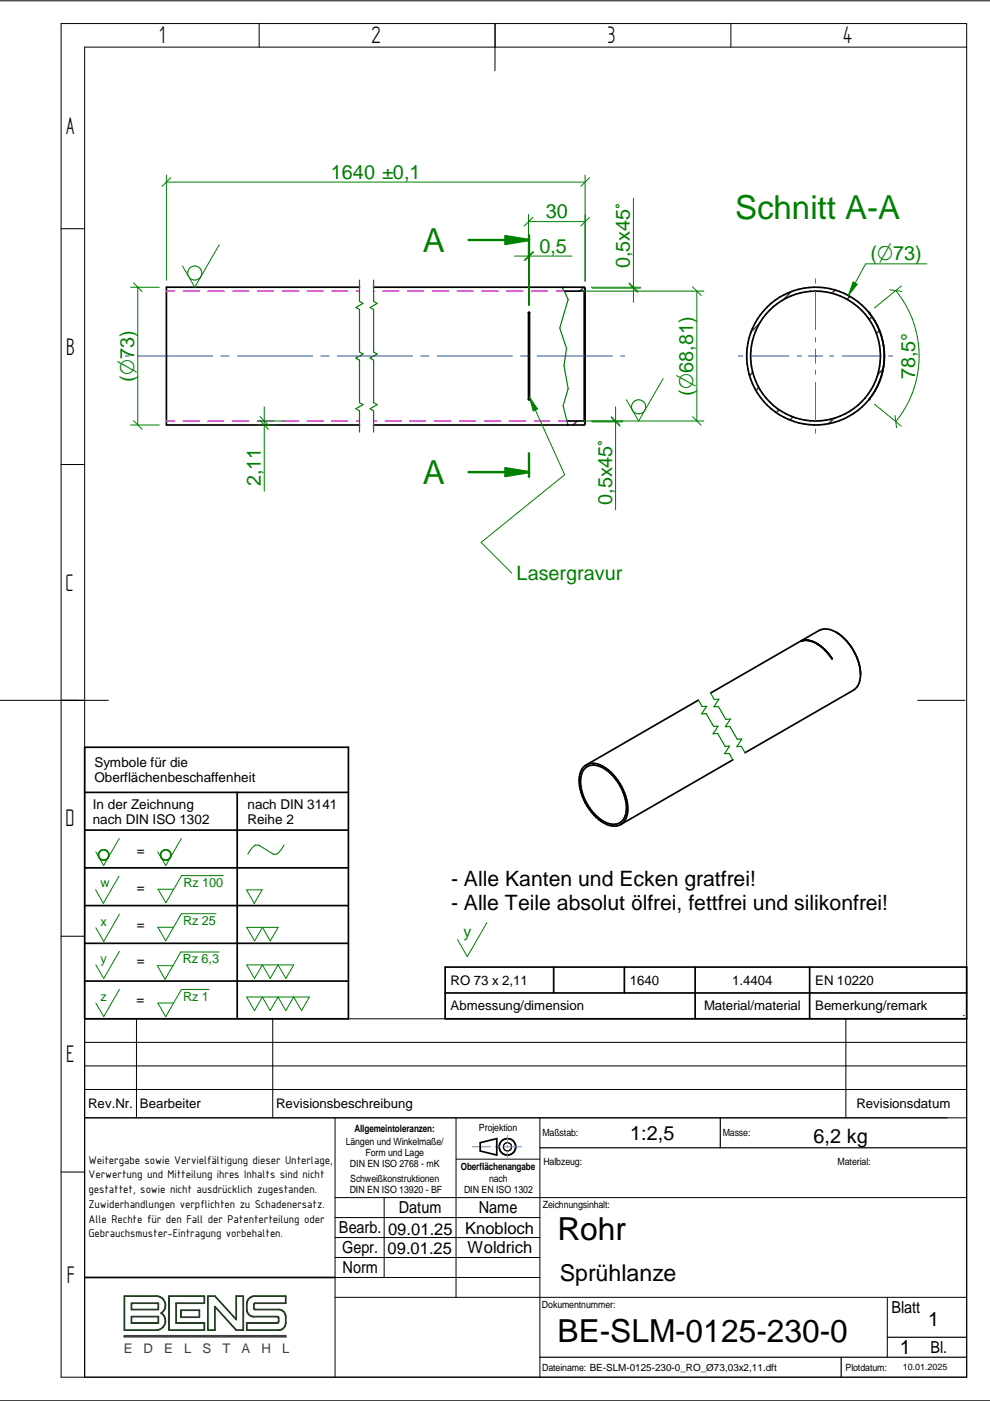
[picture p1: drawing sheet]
<svg xmlns="http://www.w3.org/2000/svg" width="210mm" height="297mm" viewBox="0 0 210 297" stroke-linecap="round" stroke-linejoin="round" font-family="sans-serif">
<g fill="none" stroke="#000" stroke-width=".21">
<path d="M0 .2h209.9M13 5h192v287h-192zM54.9 5v5M105 5l-.1 10M155 5v5M205 10h-187.1v282M13 48.5h4.9M112.2 66.3v18.4M13 98.5h4.9M0 148.5h23M194.6 148.5h10M13 198.5h4.9"/>
<path d="M17.9 216h187.1M28.9 216v21M57.8 216v21M179.3 216v21M17.9 226h187.1M17.9 237h187.1M17.9 231h187.1M17.9 221h187.1M71 237v55M96.7 237v38.1M114.5 237v55M13 248.5h4.9"/>
<path d="M71 258.1h43.5M71 253.9h134M81.4 253.9v16.9M96.7 245.8h17.8M71 275.1h134M71 262.4h43.5M71 266.6h43.5M71 270.8h43.5M188.1 275.1v12.7M0 297h209.9"/>
</g>
<g fill="none" stroke="#000" stroke-width=".25">
<path d="M152.7 237v6.4M114.5 243.4h90.5M114.5 287.8h90.5M178.4 287.8v4.2M188.1 283.5h16.9"/>
<circle cx="107.6" cy="243.2" r=".87"/>
</g>
<g fill="none" stroke="#000" stroke-width=".36">
<path d="M76.2 60.9h-40.9v29.2h40.9M79.2 60.9h44.7l.2 .2v28.8l-.2 .2h-44.7M112.1 66.3h.2v18.4h-.2zM119.6 61.7h4.3M123.9 61.7v27.6M124.1 61.5l-.2 .2M112.1 84.7h.2M120.2 89.3h3.7M123.9 89.3l.2 .2M170.4 135.8l-.5 .1M170.8 135.7l-1 .2 .5-.1M170.8 135.7l-.5 .1"/>
<path d="M170.8 135.7a7.4 7.4 0 0 1 5.6 4 9.1 9.1 0 0 0-5.1-3.9h-.5M177.3 134a10.7 10.7 0 0 1 3.7 3.9M181.1 138.3a8 8 0 0 1 .8 7l-1 1-22.9 13.3M17.9 158.4h56v57.6h-56zM148.1 148.4l-23.8 13.8M182.5 143a10.9 10.9 0 0 0-6.5-9.5l-1-.2-1.4 .4-22.9 13.2M17.9 176h56M17.9 168h56M50.3 168v48M124 162.9a3.2 3.2 0 0 1 4.2 .1 10.3 10.3 0 0 1 4.5 9.5 2.72 2.72 0 0 1-4.2 1.9 10.3 10.3 0 0 1-5.3-9.7l.3-1zM124.3 162.2a3.8 3.8 0 0 1 4.1 .6 10.9 10.9 0 0 1 4.6 10 3 3 0 0 1-1.4 2M124.3 162.2a4.1 4.1 0 0 0-1.4 4.5 11.3 11.3 0 0 0 5.8 8.1l1 .3a2.68 2.68 0 0 0 1.9-.3"/>
<path d="M155.4 161.1l-23.8 13.7M17.9 184h56M17.9 192h56M17.9 200h56M17.9 208h56M94.4 205h110.6v11h-110.6zM94.4 210.5h110.6M117.4 205v5.5M132.4 205v5.5M147.4 205v11M171.7 205v11M101.8 242.3l3.5-.9v3.5l-3.5-.9z"/>
<path d="M17.9 270.8h53.1"/>
<circle cx="107.6" cy="243.2" r="1.75"/>
</g>
<path d="M100.2 243.1h3.8M104.9 243.1h1M106.8 243.1h3.8M107.6 240.7v1.8M107.6 242.9v.5M107.6 243.8v1.8" fill="none" stroke="#229aff" stroke-width=".21"/>
<path d="M26.4 274.8h6.7a1.95 1.95 0 0 1 1.9 1.4 1.95 1.95 0 0 1-.8 2.2 1.95 1.95 0 0 1 .8 2.2 1.95 1.95 0 0 1-1.9 1.4h-6.7zM27.9 276.3h5.7v1.3h-5.7zM27.9 279.1h5.7v1.4h-5.7zM35.8 274.8h7.5v1.5h-6v4.2h6v1.5h-7.5zM38.4 277.8h3.9v1.5h-3.9zM44.1 274.8h1.5l4.5 5v-5h1.5v7.2h-1.5l-4.5-5v5h-1.5zM52.7 275.4l.6-.4 .7-.2h6.6v1.5h-6.5l-.3 .3v.7l.2 .3h5.1l.6 .2 .6 .4a2.99 2.99 0 0 1 .3 2.3l-.3 .9-.9 .6h-7.1v-1.5h6.5l.3-.3v-.8l-.3-.3h-5.3l-.8-.5a3.4 3.4 0 0 1-.2-2.9z" fill="none" stroke="#004000" stroke-width=".36"/>
<path d="M26.4 283.2h34.2v.2h-34.2z" fill="none" stroke="#3f3f3f" stroke-width=".36"/>
<path d="M76.2 59.4v4.5l.8 .4-1.5 .9 .7 .4v9l.8 .5-1.5 .8 .7 .5v9l.8 .4-1.5 .9 .7 .4v4.5M79.2 59.4v4.5l.8 .4-1.5 .9 .7 .4v9l.8 .5-1.5 .8 .7 .5v9l.8 .4-1.5 .9 .7 .4v4.5M119.5 60.9l-.2 .3 1.2 2.3-1.8 6.1 1.4 4.3-.5 3.6 .9 4.9-1.1 3.6 1 4.1M148.1 148.4l.8 1.4h.9l-1 1.6 .9-.1 1.6 2.7h1l-1.1 1.6 1-.1 1.5 2.7h1l-1.1 1.6 1-.1 .8 1.4M150.7 146.9l.7 1.4h1l-1 1.6 .9-.1 1.6 2.7h1l-1.1 1.6 .9-.1 1.6 2.7h1l-1.1 1.6 1-.1 .8 1.4M204.2 215.3h.1M204.2 216h.1" fill="none" stroke="#008000" stroke-width=".25"/>
<g fill="none" stroke="#008000" stroke-width=".21">
<path d="M25.3 177.8l-3.3 5.7-1.7-2.9M38.5 177.8l-3.4 5.7-1.6-2.9M60.2 179.2a3 3 0 0 1-1.9 1.9l-.4-.1-2.7-1.6a1.3 1.3 0 0 0-1.9 .5l-.8 1.2M25.2 185.8l-3.3 5.7-1.6-2.9M25.3 193.8l-3.3 5.8-1.7-2.9M45.8 193.7h-7.3l-3.4 5.8-1.6-2.9h3.3M47.3 185.7h-8.8l-3.3 5.7-1.7-2.9h3.3M52.3 188.7h3.3l-1.7 2.8zM52.3 196.6h6.7l-1.7 2.9-1.7-2.9-1.6 2.9zM103.2 195.6l-4.1 7.2-2.1-3.6M25.3 201.7l-3.3 5.8-1.7-2.9M25.3 209.8l-3.3 5.7-1.7-2.8"/>
<path d="M44.3 209.8h-5.8l-3.4 5.8-1.6-2.9h3.3M46.4 201.8h-8.1l-3.3 5.8-1.6-2.9h3.3M52.3 204.6h10l-1.7 2.9-1.7-2.9-1.6 2.9-1.7-2.9-1.6 2.9zM52.3 211.4h13.3l-1.7 2.9-1.6-2.9-1.7 2.9-1.7-2.9-1.6 2.9-1.7-2.9-1.6 2.9z"/>
</g>
<g fill="none" stroke="#008000" stroke-width=".36">
<circle cx="22" cy="181.3" r="1.1"/>
<circle cx="35.1" cy="181.3" r="1.1"/>
</g>
<g fill="none" stroke="#f0f" stroke-width=".25">
<path d="M35.3 61.7h1.7M38.8 61.7h3.5M44 61.7h3.5M49.3 61.7h3.5M54.6 61.7h3.4M59.8 61.7h3.5M65.1 61.7h3.5M70.3 61.7h3.5M75.6 61.7h.6M79.2 61.7h.2M81.1 61.7h3.5M86.4 61.7h3.5"/>
<path d="M91.6 61.7h3.5M96.9 61.7h3.5M102.2 61.7h3.4M107.4 61.7h3.5M112.6 61.7h3.5M117.9 61.7h1.7M123.9 60.9v.3M123.9 61.4v.3M35.3 89.3h1.7M38.8 89.3h3.5M44 89.3h3.5M49.3 89.3h3.5"/>
<path d="M54.6 89.3h3.4M59.8 89.3h3.5M65.1 89.3h3.5M70.3 89.3h3.5M75.6 89.3h.6M79.2 89.3h.6M81.6 89.3h3.5M86.9 89.3h3.5M92.1 89.3h3.5M97.4 89.3h3.5M102.7 89.3h3.4M107.9 89.3h3.5"/>
<path d="M113.2 89.3h3.4M118.4 89.3h1.8M123.9 89.3v.2M123.9 89.8v.3"/>
</g>
<path d="M123.8 60.9l-.8 .8M122.4 89.3l-.9 .8" fill="none" stroke="#f00" stroke-width=".36"/>
<circle cx="169.9" cy="135.9" r=".18" fill="#000"/>
<path d="M99.3 50.9h12.9v4M112.2 96.1v4" fill="none" stroke="#008000" stroke-width=".51"/>
<path d="M107.2 50.1l5 .8-5 .8z" fill="#008000"/>
<path d="M107.2 50.1l5 .8-5 .8zM99.3 100.1h12.9" fill="none" stroke="#008000" stroke-width=".51"/>
<path d="M107.2 99.3l5 .8-5 .8z" fill="#008000"/>
<path d="M112.2 49.9v1M107.2 99.3l5 .8-5 .8zM112.2 100.1v1" fill="none" stroke="#008000" stroke-width=".51"/>
<path d="M159.6 79l-.7 .7M161 68.6l-1.8 1.8M167.8 61.8l-1.8 1.8M177.1 61.5l-.7 .7M180.2 62.8l-.6 .7M184.9 67.2l-.6 .6M186.5 70.1l-.7 .6M187.2 78.3l-1.1 1.1M160.9 82.2l-.6 .6M165.2 86.9l-.6 .6M168.1 88.4l-.6 .6M176.8 88.7l-1.1 1.1" fill="none" stroke="#f00" stroke-width=".36"/>
<g fill="#000">
<circle cx="184.2" cy="66.3" r=".18"/>
<circle cx="184.2" cy="84.7" r=".18"/>
</g>
<g fill="none" stroke="#000" stroke-width=".36">
<path d="M184.2 66.3l.7 .9M184.9 67.1l1.6 3M184.9 67.1a14.6 14.6 0 0 0-21.7-2.5 14.6 14.6 0 0 0 0 21.8 14.6 14.6 0 0 0 21.7-2.6M184.9 67.2l1.6 2.9M186.5 70.1l.8 3.2M186.8 79.9a15.3 15.3 0 0 1-1.9 3.9M186.9 79.9a13.8 13.8 0 0 1-2 3.9M187.3 73.3l.2 2.2M187.3 73.3l.2 3.3M187.5 76.6l-.7 3.3M184.9 83.8l-.7 .9"/>
<circle cx="172.9" cy="75.5" r="13.8"/>
</g>
<path d="M28.3 60l1.8 1.8M180.9 59.8l.9 .5-1.9 2.4zM196.5 55.9h-13l-3.6 6.8M27.7 60.9h6.1M29.2 60.9v29.2M27.7 90.1h6.1M28.3 89.2l1.8 1.8" fill="none" stroke="#008000" stroke-width=".21"/>
<path d="M180.9 59.8l.9 .5-1.9 2.4z" fill="#008000"/>
<path d="M26.5 75.5h.9M29.2 75.5h15.9M46.8 75.5h1.8M50.4 75.5h15.9M68 75.5h1.8M71.5 75.5h15.9M89.2 75.5h1.8M92.7 75.5h15.9M110.4 75.5h1.7M113.9 75.5h15.9M131.6 75.5h.9" fill="none" stroke="#00f" stroke-width=".21"/>
<g fill="none" stroke="#008000" stroke-width=".21">
<path d="M35.3 38.6h88.8M35.3 37.1v22.3M36.2 37.7l-1.8 1.8M124.1 37.1v22.5M125 37.7l-1.9 1.8M46.5 51.9l-5.2 9-2.6-4.5M109.1 54.3h12.2M112.1 47h12M112.1 45.5v19.2M112.3 52.8v11.9M113 46.1l-1.9 1.8M113 53.4l-1.9 1.8"/>
<path d="M113.2 53.4l-1.9 1.8M125 46.1l-1.9 1.8M123.3 61.7h25.9M146.8 60.8l1.9 1.9M147.7 61.7v27.6M112.3 84.2l7.4 16.4-17.7 14.4 6.5 6.5M123.5 89.3h25.7M140.6 80.3l-5.2 9-2.6-4.5M146.8 88.3l1.9 1.9"/>
<circle cx="41.3" cy="57.9" r="1.5"/>
<circle cx="135.4" cy="86.3" r="1.5"/>
</g>
<path d="M112.3 84.2l1.7 2.5-.9 .4z" fill="#008000"/>
<g fill="none" stroke="#008000" stroke-width=".21">
<path d="M133.4 60l1.8 1.8M134.3 42v22.1M125.4 60.9h10.4M125.6 61.1h10.2M133.4 60.2l1.8 1.8M188.6 61.4l2.6 .4M189.9 61.6a22 22 0 0 1 0 27.8M191.1 60.6l-5.7 4.7M54.5 90.1h4.1M54.5 89.3h5.9M55.1 88.3l1.8 1.9M55.1 89.2l1.8 1.8"/>
<path d="M56 86.3v17.8M112.3 84.2l1.7 2.5-.9 .4zM125.4 89.3h6.6M125.6 89.5h6.4M129.6 88.3l1.8 1.9M129.6 88.5l1.8 1.9M130.5 86.3v21.8M185.4 85.7l5.7 4.6M189.8 88.1l.3 2.6"/>
</g>
<g fill="none" stroke="#00f" stroke-width=".21">
<path d="M172.9 59.1v.9M156.6 75.5h.8M159.2 75.5h8.1M169.1 75.5h.8M171.4 75.5h3M172.9 74v3M172.9 61.8v8.1M172.9 71.6v.9M172.9 78.5v.9M175.9 75.5h.9M178.5 75.5h8.1M188.4 75.5h.9"/>
<path d="M172.9 81.1v8.1M172.9 91v.8"/>
</g>
<g font-size="7" fill="#008000">
<text x="155.9" y="46.4">Schnitt A-A</text>
<text x="89.7" y="53.4">A</text>
<text x="89.7" y="102.6">A</text>
</g>
<g font-size="6.7">
<text x="118.2" y="262.9">Rohr</text>
<text x="118.2" y="284.6">BE-SLM-0125-230-0</text>
</g>
<g font-size="5.8">
<text x="33.8" y="9.2">1</text>
<text x="78.8" y="9.2">2</text>
<text x="128.8" y="9.2">3</text>
<text x="178.8" y="9.2">4</text>
<text x="14" y="28.4">A</text>
<text x="14" y="75.2">B</text>
<text x="13.9" y="125.2">C</text>
<text x="13.9" y="175.2">D</text>
<text x="14" y="225.2">E</text>
<text x="14.2" y="271.9">F</text>
</g>
<text font-size="4.9" x="118.7" y="271.5">Sprühlanze</text>
<g font-size="4.5">
<text x="95.7" y="187.9">- Alle Kanten und Ecken gratfrei!</text>
<text x="95.7" y="192.9">- Alle Teile absolut ölfrei, fettfrei und silikonfrei!</text>
</g>
<g font-size="4.2" fill="#008000">
<text x="70.1" y="37.8">1640 ±0,1</text>
<text x="115.7" y="46.2">30</text>
<text x="114.4" y="53.6">0,5</text>
<text x="133.6" y="56.9" transform="rotate(-90 133.6 56.9)">0,5x45v</text>
<text x="184.6" y="55.2">(O73)</text>
<text x="28.5" y="80.9" transform="rotate(-90 28.5 80.9)">(O73)</text>
<text x="147" y="83.9" transform="rotate(-90 147 83.9)">(O68,81)</text>
<text x="194.1" y="80.4" transform="rotate(-90 194.1 80.4)">78,5°</text>
<text x="55.3" y="103.1" transform="rotate(-90 55.3 103.1)">2,11</text>
<text x="129.8" y="107.1" transform="rotate(-90 129.8 107.1)">0,5x45v</text>
<text x="109.5" y="123">Lasergravur</text>
</g>
<g font-size="4.2">
<text x="133.6" y="241.8">1:2,5</text>
<text x="172.5" y="242.4">6,2 kg</text>
<text x="196.8" y="281.1">1</text>
<text x="190.8" y="287.1">1</text>
</g>
<g font-size="3.5">
<text x="84.6" y="257.2">Datum</text>
<text x="101.5" y="257.2">Name</text>
<text x="71.9" y="261.5">Bearb.</text>
<text x="82.3" y="261.7">09.01.25</text>
<text x="98.6" y="261.5">Knobloch</text>
<text x="72.5" y="265.7">Gepr.</text>
<text x="72.6" y="269.9">Norm</text>
<text x="82.2" y="265.8">09.01.25</text>
<text x="99.1" y="265.6">Woldrich</text>
<text x="189" y="278.4">Blatt</text>
<text x="197.3" y="286.9">Bl.</text>
</g>
<text font-size="3.4" fill="#008000" x="98.3" y="198.6">y</text>
<g font-size="2.9">
<text x="20" y="162.6">Symbole für die</text>
<text x="20" y="165.8">Oberflächenbeschaffenheit</text>
<text x="19.7" y="171.6">In der Zeichnung</text>
<text x="52.5" y="171.6">nach DIN 3141</text>
<text x="19.7" y="174.8">nach DIN ISO 1302</text>
<text x="52.5" y="174.8">Reihe 2</text>
<text x="29" y="181.4">=</text>
<text x="29" y="189.1">=</text>
<text x="29" y="196.9">=</text>
<text x="29" y="204.7">=</text>
<text x="29" y="213">=</text>
</g>
<g font-size="2.8">
<text x="95.5" y="208.7">RO 73 x 2,11</text>
<text x="133.6" y="208.7">1640</text>
<text x="155.3" y="208.7">1.4404</text>
<text x="172.8" y="208.7">EN 10220</text>
<text x="95.5" y="214.2">Abmessung/dimension</text>
<text x="149.3" y="214.2">Material/material</text>
<text x="172.8" y="214.2">Bemerkung/remark</text>
<text x="18.7" y="234.9">Rev.Nr.</text>
<text x="29.7" y="234.9">Bearbeiter</text>
<text x="58.6" y="234.9">Revisionsbeschreibung</text>
<text x="181.6" y="234.9">Revisionsdatum</text>
</g>
<g font-size="2.8" fill="#3f3f3f">
<text x="26.2" y="286.8">E</text>
<text x="30.4" y="286.8">D</text>
<text x="34.8" y="286.8">E</text>
<text x="39" y="286.8">L</text>
<text x="42.9" y="286.8">S</text>
<text x="47.2" y="286.8">T</text>
<text x="51.2" y="286.8">A</text>
<text x="55.5" y="286.8">H</text>
<text x="59.8" y="286.8">L</text>
</g>
<g font-size="2.7" fill="#008000">
<text x="21.3" y="188.2">w</text>
<text x="38.9" y="188.1">Rz 100</text>
<text x="21.3" y="196.2">x</text>
<text x="38.8" y="196.1">Rz 25</text>
<text x="21.3" y="204.1">y</text>
<text x="38.7" y="204.3">Rz 6,3</text>
<text x="21.3" y="212.2">z</text>
<text x="38.8" y="212.2">Rz 1</text>
</g>
<g font-size="2.6">
<text x="18.8" y="246.7">Weitergabe sowie Vervielfältigung dieser Unterlage,</text>
<text x="18.8" y="249.9">Verwertung und Mitteilung ihres Inhalts sind nicht</text>
<text x="18.8" y="253">gestattet, sowie nicht ausdrücklich zugestanden.</text>
<text x="18.8" y="256.1">Zuwiderhandlungen verpflichten zu Schadenersatz.</text>
<text x="18.8" y="259.2">Alle Rechte für den Fall der Patenterteilung oder</text>
<text x="18.8" y="262.4">Gebrauchsmuster-Eintragung vorbehalten.</text>
</g>
<g font-size="2.1">
<text x="75.1" y="240">Allgemeintoleranzen:</text>
<text x="101.5" y="239.8">Projektion</text>
<text x="73.3" y="242.8">Längen und Winkelmaße/</text>
<text x="77.5" y="245.1">Form und Lage</text>
<text x="115" y="240.9">Maßstab:</text>
<text x="153.2" y="240.9">Masse:</text>
<text x="74.2" y="247.5">DIN EN ISO 2768 - mK</text>
<text x="74.2" y="250.7">Schweißkonstruktionen</text>
<text x="97.7" y="248">Oberflächenangabe</text>
<text x="103.7" y="250.6">nach</text>
<text x="115.2" y="246.9">Halbzeug:</text>
<text x="177.6" y="247">Material:</text>
<text x="74.1" y="253">DIN EN ISO 13920 - BF</text>
<text x="98.4" y="253">DIN EN ISO 1302</text>
<text x="115.1" y="256.2">Zeichnungsinhalt:</text>
<text x="114.9" y="277.4">Dokumentnummer:</text>
<text x="115" y="290.6">Dateiname: BE-SLM-0125-230-0_RO_Ø73,03x2,11.dft</text>
<text x="179.3" y="290.6">Plotdatum:</text>
</g>
<text font-size="1.9" x="191.4" y="290.5">10.01.2025</text>
</svg>
